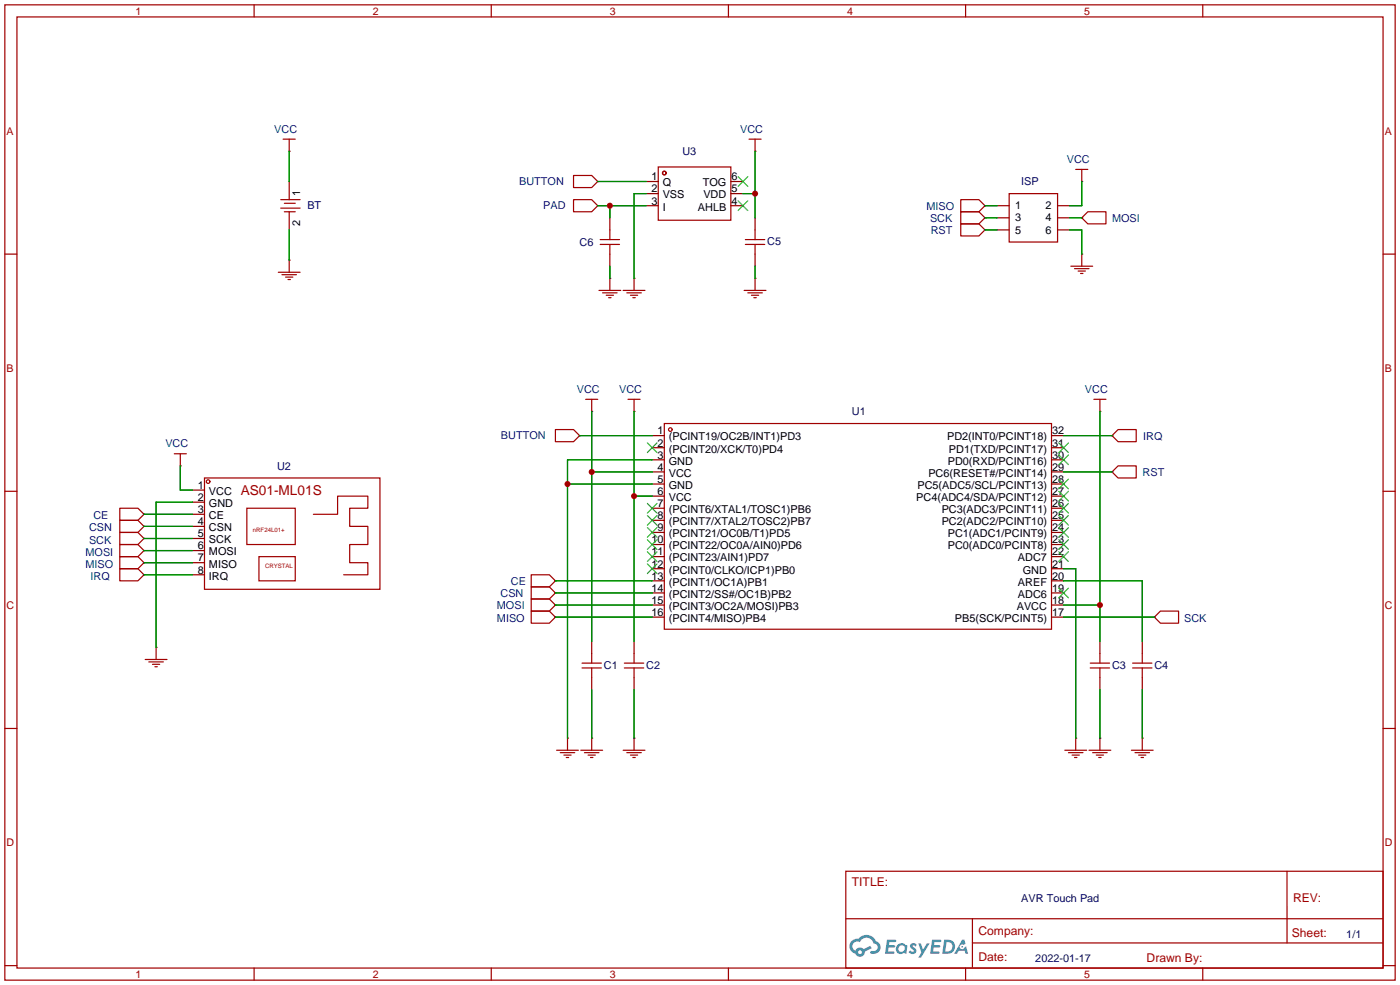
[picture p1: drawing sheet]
<svg xmlns="http://www.w3.org/2000/svg" width="294mm" height="207mm" viewBox="0 0 294 207" stroke-linecap="round" stroke-linejoin="round" font-family="sans-serif">
<g fill="none" stroke="#a10000" stroke-width=".25">
<path d="M1 1h291.9v204.7h-291.9zM3.6 3.6h286.7v199.6h-286.7zM53.3 1v2.6M103.1 1v2.6M152.9 1v2.6M202.7 1v2.6M252.5 1v2.6M1 53.3h2.6M290.3 53.3h2.6M1 103.1h2.6M290.3 103.1h2.6M1 152.9h2.6"/>
<path d="M290.3 152.9h2.6M177.5 182.9h112.8v20.3h-112.8zM177.6 192.8h112.6M204.1 197.9h86.1M204.1 192.8v10.2M270.2 182.9v15M1 202.7h2.6M53.3 203.2v2.5M103.1 203.2v2.5M152.9 203.2v2.5M202.7 203.2v2.5M252.5 203.2v2.5"/>
<path d="M290.3 202.7h2.6"/>
</g>
<g fill="#5487ff">
<path d="M191.2 198.1l.5-.1h.4l.4 .3-.3 .4a.34 .34 0 0 0-.3-.3 .34 .34 0 0 0-.3 .2v.1a.85 .85 0 0 1 .7 .6 .85 .85 0 0 1-.3 .9l-.7 .1-.6-.4 .4-.4 .5 .3 .2-.1v-.2a.88 .88 0 0 1-.6-1.4z"/>
<path d="M192.7 198h.6l.5 1.3 .7-1.3h.7l-1.9 3h-.6l.7-1.1z"/>
<path d="M186.2 197.2h1.7l.2 .2-.1 .3-1.3 .1-.1 .6h1.1l.2 .2-.2 .3h-1.2l-.1 .8h1.3l.1 .3-.1 .2h-1.9z"/>
<path d="M195.6 197.2h1.7l.3 .2-.1 .3-1.3 .1-.1 .6h1.1l.2 .2-.3 .3h-1.1l-.1 .8h1.2l.2 .3-.2 .2h-1.9z"/>
<path d="M202 197.2h.4l.3 .9-.4 .3a.5 .5 0 0 0-.8 .2 .5 .5 0 0 0 .3 .7 .5 .5 0 0 0 .7-.5l.3-.2 .4 1.6h-.5l-.2-.6h-1.2l-.4 .6h-.6z"/>
<path d="M198.2 197.2l-.4 3h.9a1.52 1.52 0 0 0 1.8-1.5 1.52 1.52 0 0 0-1.8-1.5zM198.7 197.8a1 1 0 0 1 1.2 1 1 1 0 0 1-1.3 .9h-.2z"/>
<path d="M188.3 198.4a1.11 1.11 0 0 0 0 1.5 1.11 1.11 0 0 0 1.5 .1l.5 .2 .2-1.6-.4-.2a1.07 1.07 0 0 0-1.8 0zM188.5 199.1a.7 .7 0 0 1 1.4 0 .7 .7 0 0 1-1.4 0z"/>
<path d="M178.8 197.5a1.57 1.57 0 0 0 .7 2.7 1.04 1.04 0 0 0 1.2 .6 1.04 1.04 0 0 0 .8-1l1.5-.8-.3-.5-1.4 .7a1.06 1.06 0 0 0-1.8 .3 1 1 0 0 1-.4-1.4 1 1 0 0 1 1.4-.3 1.53 1.53 0 0 1 1.6-.9 1.53 1.53 0 0 1 1.3 1.2 .82 .82 0 0 1 .8 1 .82 .82 0 0 1-1.2 .5 .31 .31 0 0 0-.4 .3 .31 .31 0 0 0 .3 .3 1.43 1.43 0 0 0 1.9-.9 1.43 1.43 0 0 0-.9-1.8 2.26 2.26 0 0 0-3.8-.5l-.8 .2zM180.1 199.9a.4 .4 0 0 1 .8 0 .4 .4 0 0 1-.8 0z"/>
<circle cx="202" cy="198.7" r=".19"/>
</g>
<g fill="none" stroke="#a10000" stroke-width=".25">
<path d="M59.4 29.2h2.6M60.7 29.2v2.6M120.4 36.8h3.8l1.3 1.3-1.3 1.3h-3.8zM138.2 35.1h15.2v11.1h-15.2zM157.2 29.2h2.6M158.5 29.2v2.6M225.8 35.6h2.5M227.1 35.6v2.5M58.4 57.2h4.6M58.9 43.7h4.1M58.9 41.9h4.1M59.2 57.7h3"/>
<path d="M59.7 44.5h2.3M59.7 42.7h2.3M59.9 58.2h1.6M60.5 58.7h.5M60.7 54.6v2.6M120.4 41.9h3.8l1.3 1.3-1.3 1.3h-3.8zM126 51.3h4M126 50.3h4M128 48.3v2M128 51.3v2M128 58.4v2.6M133.1 58.4v2.6"/>
<path d="M156.5 51.3h4M156.5 50.3h4M158.5 48.3v2M158.5 51.3v2M158.5 58.4v2.6M201.7 41.9h3.8l1.3 1.3-1.3 1.3h-3.8zM201.7 44.5h3.8l1.3 1.2-1.3 1.3h-3.8zM201.7 47h3.8l1.3 1.3-1.3 1.2h-3.8zM211.8 40.6h10.2v10.2h-10.2zM224.8 55.9h4.6M225.6 56.4h3M226.3 56.9h1.5"/>
<path d="M226.8 57.4h.5M227.1 45.7l1.2-1.2h3.9v2.5h-3.9zM227.1 53.3v2.6M125.7 61h4.6M126.5 61.5h3M127.3 62h1.5M127.8 62.5h.5M130.8 61h4.6M131.6 61.5h3M132.3 62h1.6M132.8 62.5h.5M156.2 61h4.6"/>
<path d="M157 61.5h3M157.7 62h1.6M158.2 62.5h.5M36.6 95.3h2.5M37.8 95.3v2.5M116.6 90.2h3.8l1.3 1.2-1.3 1.3h-3.8zM122.9 83.8h2.6M124.2 83.8v2.6M131.8 83.8h2.6M133.1 83.8v2.6M139.4 88.9h81.3v43.2h-81.3zM229.6 83.8h2.6"/>
<path d="M230.9 83.8v2.6M233.4 99.1l1.3-1.3h3.8v2.5h-3.8zM233.4 91.4l1.3-1.2h3.8v2.5h-3.8zM25.1 116.8h3.9l1.2 1.3-1.2 1.3h-3.9zM25.1 114.3h3.9l1.2 1.3-1.2 1.2h-3.9zM25.1 111.8h3.9l1.2 1.2-1.2 1.3h-3.9zM25.1 106.7h3.9l1.2 1.3-1.2 1.2h-3.9zM25.1 109.2h3.9l1.2 1.3-1.2 1.3h-3.9zM25.1 119.4h3.9l1.2 1.3-1.2 1.2h-3.9zM42.9 100.3h36.9v23.4h-36.9zM51.8 106.7h10.2v7.6h-10.2zM54.4 116.8h7.6v5.1h-7.6z"/>
<path d="M65.8 108h5.1v-3.9h6.3v2.6h-3.8v3.8h3.8v3.8h-3.8v3.8h3.8v2.6h-5.1M30.5 138.4h4.6M31.2 138.9h3.1M32 139.4h1.5M32.5 140h.5M32.8 135.9v2.5M111.5 128.3h3.8l1.3 1.2-1.3 1.3h-3.8zM111.5 125.7h3.8l1.3 1.3-1.3 1.3h-3.8zM111.5 123.2h3.8l1.3 1.3-1.3 1.2h-3.8zM111.5 120.7h3.8l1.3 1.2-1.3 1.3h-3.8zM122.2 139.2h4M124.2 137.2v2"/>
<path d="M131.1 139.2h4M133.1 137.2v2M228.9 139.2h4M230.9 137.2v2M237.7 139.2h4.1M239.8 137.2v2M243.6 128.3h3.8v2.5h-3.8l-1.3-1.3zM116.8 157.5h4.6M117.6 158h3M118.4 158.5h1.5M118.9 159h.5M119.1 154.9v2.6"/>
<path d="M121.9 157.5h4.6M122.2 140.2h4M122.7 158h3M123.4 158.5h1.6M124 159h.5M124.2 140.2v2M124.2 154.9v2.6M130.8 157.5h4.6M131.1 140.2h4M131.6 158h3M132.3 158.5h1.6M132.8 159h.5"/>
<path d="M133.1 140.2v2M133.1 154.9v2.6M223.5 157.5h4.6M224.3 158h3M225 158.5h1.6M225.6 159h.5M225.8 154.9v2.6M228.6 157.5h4.6M228.9 140.2h4M229.4 158h3M230.1 158.5h1.5M230.6 159h.5"/>
<path d="M230.9 140.2v2M230.9 154.9v2.6M237.5 157.5h4.6M237.7 140.2h4.1M238.3 158h3M239 158.5h1.5M239.5 159h.5M239.8 140.2v2M239.8 154.9v2.6"/>
<circle cx="139.4" cy="36.3" r=".38"/>
<circle cx="140.7" cy="90.2" r=".38"/>
<circle cx="43.7" cy="101.1" r=".38"/>
</g>
<g fill="none" stroke="#870000" stroke-width=".25">
<path d="M60.7 31.8h.1M60.7 38.1v3.8M125.5 38.1h.1M135.6 38.1h2.6M153.4 38.1h2.6M158.5 31.8h.1M227.1 38.1h.1M60.7 54.6h.1M60.7 44.5v3.8M125.5 43.2h.1M128 58.4h.1M128 45.7v2.6"/>
<path d="M128 53.3v2.6M133.1 58.4h.1M135.6 43.2h2.6M135.6 40.6h2.6M153.4 43.2h2.6M153.4 40.6h2.6M158.5 58.4h.1M158.5 45.7v2.6M158.5 53.3v2.6M206.8 43.2h.1M206.8 45.7h.1M206.8 48.3h.1"/>
<path d="M209.3 43.2h2.5M209.3 45.7h2.5M209.3 48.3h2.5M222 43.2h2.5M222 45.7h2.5M222 48.3h2.5M227.1 45.7h.1M227.1 53.3h.1M37.8 97.8h.1M121.7 91.4h.1M124.2 86.4h.1M133.1 86.4h.1"/>
<path d="M136.9 91.4h2.5M136.9 94h2.5M136.9 96.5h2.5M136.9 99.1h2.5M220.7 91.4h2.6M220.7 94h2.6M220.7 96.5h2.6M220.7 99.1h2.6M230.9 86.4h.1M233.4 99.1h.1M233.4 91.4h.1M30.2 118.1h.1"/>
<path d="M30.2 115.6h.1M30.2 113h.1M30.2 108h.1M30.2 110.5h.1M40.4 102.9h2.5M40.4 105.4h2.5M40.4 108h2.5M40.4 110.5h2.5M40.4 113h2.5M40.4 115.6h2.5M40.4 118.1h2.5M136.9 101.6h2.5"/>
<path d="M136.9 104.1h2.5M136.9 106.7h2.5M136.9 109.2h2.5M136.9 111.8h2.5M136.9 114.3h2.5M136.9 116.8h2.5M136.9 119.4h2.5M220.7 101.6h2.6M220.7 104.1h2.6M220.7 106.7h2.6M220.7 109.2h2.6M220.7 111.8h2.6"/>
<path d="M220.7 114.3h2.6M220.7 116.8h2.6M220.7 119.4h2.6M30.2 120.7h.1M32.8 135.9h.1M40.4 120.7h2.5M116.6 129.5h.1M116.6 127h.1M116.6 124.5h.1M116.6 121.9h.1M124.2 134.6v2.6M133.1 134.6v2.6"/>
<path d="M136.9 121.9h2.5M136.9 124.5h2.5M136.9 127h2.5M136.9 129.5h2.5M220.7 121.9h2.6M220.7 124.5h2.6M220.7 127h2.6M220.7 129.5h2.6M230.9 134.6v2.6M239.8 134.6v2.6M242.3 129.5h.1M119.1 154.9h.1"/>
<path d="M124.2 154.9h.1M124.2 142.2v2.6M133.1 154.9h.1M133.1 142.2v2.6M225.8 154.9h.1M230.9 154.9h.1M230.9 142.2v2.6M239.8 154.9h.1M239.8 142.2v2.6"/>
</g>
<g fill="none" stroke="#3c3" stroke-width=".25">
<path d="M154.9 37.1l2.1 2M157 37.1l-2.1 2M154.9 42.2l2.1 2M157 42.2l-2.1 2M135.9 93l2 2M137.9 93l-2 2M222.2 95.5l2.1 2M222.2 93l2.1 2M224.3 95.5l-2.1 2M224.3 93l-2.1 2M135.9 105.7l2 2M135.9 108.2l2 2"/>
<path d="M135.9 110.7l2 2.1M135.9 113.3l2 2M135.9 115.8l2 2.1M135.9 118.4l2 2M137.9 105.7l-2 2M137.9 108.2l-2 2M137.9 110.7l-2 2.1M137.9 113.3l-2 2M137.9 115.8l-2 2.1M137.9 118.4l-2 2M222.2 115.8l2.1 2.1M222.2 113.3l2.1 2"/>
<path d="M222.2 110.7l2.1 2.1M222.2 108.2l2.1 2M222.2 105.7l2.1 2M222.2 103.1l2.1 2.1M222.2 100.6l2.1 2M224.3 115.8l-2.1 2.1M224.3 113.3l-2.1 2M224.3 110.7l-2.1 2.1M224.3 108.2l-2.1 2M224.3 105.7l-2.1 2M224.3 103.1l-2.1 2.1M224.3 100.6l-2.1 2"/>
<path d="M222.2 123.4l2.1 2.1M224.3 123.4l-2.1 2.1"/>
</g>
<g fill="none" stroke="#008700" stroke-width=".25">
<path d="M60.7 31.8v6.3M125.5 38.1h10.1M158.5 31.8v13.9M227.1 38.1v5.1h-2.6M60.7 48.3v6.3M125.5 43.2h10.1M128 43.2v2.5M128 55.9v2.5M135.6 40.6h-2.5v17.8M156 40.6h2.5M158.5 55.9v2.5M206.8 45.7h2.5"/>
<path d="M206.8 43.2h2.5M206.8 48.3h2.5M224.5 45.7h2.6M224.5 48.3h2.6v5M37.8 97.8v5.1h2.6M121.7 91.4h15.2M124.2 86.4v48.2M124.2 99.1h12.7M133.1 86.4v48.2M136.9 96.5h-17.8v58.4M223.3 99.1h10.1M223.3 91.4h10.1"/>
<path d="M230.9 86.4v48.2M30.2 108h10.2M30.2 110.5h10.2M30.2 113h10.2M30.2 115.6h10.2M30.2 118.1h10.2M40.4 105.4h-7.6v30.5M119.1 101.6h17.8M133.1 104.1h3.8M223.3 119.4h2.5v35.5M30.2 120.7h10.2M116.6 129.5h20.3"/>
<path d="M116.6 127h20.3M116.6 124.5h20.3M116.6 121.9h20.3M223.3 121.9h16.5v12.7M223.3 129.5h19M223.3 127h7.6M124.2 144.8v10.1M133.1 144.8v10.1M230.9 144.8v10.1M239.8 144.8v10.1"/>
</g>
<g fill="#c00">
<circle cx="230.9" cy="127" r=".63"/>
<circle cx="133.1" cy="104.1" r=".63"/>
<circle cx="124.2" cy="99.1" r=".63"/>
<circle cx="119.1" cy="101.6" r=".63"/>
<circle cx="158.5" cy="40.6" r=".63"/>
<circle cx="128" cy="43.2" r=".63"/>
</g>
<text font-size="2.9" fill="#a00000" x="50.5" y="104">AS01-ML01S</text>
<g font-size="2.5" fill="#a00000">
<text x="178.8" y="186">TITLE:</text>
<text x="271.4" y="189.4">REV:</text>
<text x="205.4" y="196.3">Company:</text>
<text x="271.2" y="196.7">Sheet:</text>
<text x="205.4" y="201.8">Date:</text>
<text x="240.7" y="201.9">Drawn By:</text>
</g>
<g font-size="2.3" fill="#00f">
<text x="57.6" y="27.8">VCC</text>
<text x="155.4" y="27.8">VCC</text>
<text x="223.9" y="34.2">VCC</text>
<text x="109" y="38.9">BUTTON</text>
<text x="114" y="44">PAD</text>
<text x="194.5" y="44.1">MISO</text>
<text x="195.2" y="46.6">SCK</text>
<text x="233.4" y="46.5">MOSI</text>
<text x="195.4" y="49.2">RST</text>
<text x="121.1" y="82.4">VCC</text>
<text x="130" y="82.4">VCC</text>
<text x="227.8" y="82.4">VCC</text>
<text x="34.7" y="93.9">VCC</text>
<text x="105.2" y="92.2">BUTTON</text>
<text x="240" y="92.4">IRQ</text>
<text x="239.8" y="100">RST</text>
<text x="18.7" y="111.6">CSN</text>
<text x="19.6" y="109">CE</text>
<text x="17.9" y="119.2">MISO</text>
<text x="17.9" y="116.6">MOSI</text>
<text x="18.7" y="114.1">SCK</text>
<text x="19" y="121.7">IRQ</text>
<text x="105.1" y="125.4">CSN</text>
<text x="107.2" y="122.8">CE</text>
<text x="104.3" y="127.9">MOSI</text>
<text x="104.3" y="130.5">MISO</text>
<text x="248.6" y="130.5">SCK</text>
</g>
<g font-size="2.3" fill="#000080">
<text x="143.3" y="32.5">U3</text>
<text x="214.4" y="38.9">ISP</text>
<text x="64.5" y="44">BT</text>
<text x="121.7" y="51.6">C6</text>
<text x="161" y="51.4">C5</text>
<text x="178.8" y="87.2">U1</text>
<text x="58.2" y="98.6">U2</text>
<text x="126.7" y="140.3">C1</text>
<text x="135.6" y="140.3">C2</text>
<text x="233.4" y="140.3">C3</text>
<text x="242.3" y="140.4">C4</text>
<text x="214.4" y="189.2">AVR Touch Pad</text>
<text x="282.6" y="196.9">1/1</text>
<text x="217.3" y="202">2022-01-17</text>
</g>
<g font-size="2.3">
<text x="63" y="41.1" transform="rotate(-90 63 41.1)">1</text>
<text x="136.8" y="37.8">1</text>
<text x="136.8" y="40.4">2</text>
<text x="139.1" y="39.1">Q</text>
<text x="139.1" y="41.7">VSS</text>
<text x="147.5" y="39.1">TOG</text>
<text x="147.6" y="41.7">VDD</text>
<text x="153.5" y="40.4">5</text>
<text x="153.5" y="37.8">6</text>
<text x="63" y="47.5" transform="rotate(-90 63 47.5)">2</text>
<text x="136.8" y="42.9">3</text>
<text x="139.1" y="44.2">I</text>
<text x="146.5" y="44.2">AHLB</text>
<text x="153.5" y="42.9">4</text>
<text x="213.1" y="43.9">1</text>
<text x="213.1" y="46.5">3</text>
<text x="219.5" y="43.9">2</text>
<text x="219.5" y="46.5">4</text>
<text x="213.1" y="49">5</text>
<text x="219.5" y="49">6</text>
<text x="138" y="91.2">1</text>
<text x="138" y="93.7">2</text>
<text x="140.4" y="92.5">(PCINT19/OC2B/INT1)PD3</text>
<text x="140.4" y="95">(PCINT20/XCK/T0)PD4</text>
<text x="198.8" y="92.5">PD2(INT0/PCINT18)</text>
<text x="199.2" y="95">PD1(TXD/PCINT17)</text>
<text x="220.9" y="93.7">31</text>
<text x="220.9" y="91.2">32</text>
<text x="138" y="96.3">3</text>
<text x="138" y="98.8">4</text>
<text x="138" y="101.3">5</text>
<text x="140.4" y="97.5">GND</text>
<text x="140.4" y="100.1">VCC</text>
<text x="194.9" y="100.1">PC6(RESET#/PCINT14)</text>
<text x="198.9" y="97.5">PD0(RXD/PCINT16)</text>
<text x="220.9" y="101.3">28</text>
<text x="220.9" y="98.8">29</text>
<text x="220.9" y="96.3">30</text>
<text x="41.5" y="102.6">1</text>
<text x="41.5" y="105.2">2</text>
<text x="41.5" y="107.7">3</text>
<text x="43.9" y="103.9">VCC</text>
<text x="43.9" y="106.4">GND</text>
<text x="138" y="103.9">6</text>
<text x="138" y="106.4">7</text>
<text x="140.4" y="102.6">GND</text>
<text x="140.4" y="105.2">VCC</text>
<text x="140.4" y="107.7">(PCINT6/XTAL1/TOSC1)PB6</text>
<text x="192.3" y="105.2">PC4(ADC4/SDA/PCINT12)</text>
<text x="192.6" y="102.6">PC5(ADC5/SCL/PCINT13)</text>
<text x="197.7" y="107.7">PC3(ADC3/PCINT11)</text>
<text x="220.9" y="106.4">26</text>
<text x="220.9" y="103.9">27</text>
<text x="41.5" y="110.2">4</text>
<text x="41.5" y="112.8">5</text>
<text x="43.9" y="109">CE</text>
<text x="43.9" y="111.5">CSN</text>
<text x="138" y="109">8</text>
<text x="138" y="111.5">9</text>
<text x="140.4" y="110.2">(PCINT7/XTAL2/TOSC2)PB7</text>
<text x="140.4" y="112.8">(PCINT21/OC0B/T1)PD5</text>
<text x="197.7" y="110.2">PC2(ADC2/PCINT10)</text>
<text x="198.9" y="112.8">PC1(ADC1/PCINT9)</text>
<text x="220.9" y="111.5">24</text>
<text x="220.9" y="109">25</text>
<text x="41.5" y="115.3">6</text>
<text x="41.5" y="117.9">7</text>
<text x="43.9" y="114">SCK</text>
<text x="43.9" y="116.6">MOSI</text>
<text x="43.9" y="119.1">MISO</text>
<text x="136.8" y="114">10</text>
<text x="136.8" y="116.6">11</text>
<text x="136.8" y="119.1">12</text>
<text x="140.4" y="115.3">(PCINT22/OC0A/AIN0)PD6</text>
<text x="140.4" y="117.9">(PCINT23/AIN1)PD7</text>
<text x="198.9" y="115.3">PC0(ADC0/PCINT8)</text>
<text x="213.7" y="117.9">ADC7</text>
<text x="220.9" y="119.1">21</text>
<text x="220.9" y="116.6">22</text>
<text x="220.9" y="114">23</text>
<text x="41.5" y="120.4">8</text>
<text x="43.9" y="121.7">IRQ</text>
<text x="136.8" y="121.7">13</text>
<text x="136.8" y="124.2">14</text>
<text x="140.4" y="120.4">(PCINT0/CLKO/ICP1)PB0</text>
<text x="140.4" y="122.9">(PCINT1/OC1A)PB1</text>
<text x="140.4" y="125.5">(PCINT2/SS#/OC1B)PB2</text>
<text x="213.7" y="125.5">ADC6</text>
<text x="213.7" y="122.9">AREF</text>
<text x="214.7" y="120.4">GND</text>
<text x="220.9" y="124.2">19</text>
<text x="220.9" y="121.7">20</text>
<text x="136.8" y="126.7">15</text>
<text x="136.8" y="129.3">16</text>
<text x="140.4" y="128">(PCINT3/OC2A/MOSI)PB3</text>
<text x="140.4" y="130.6">(PCINT4/MISO)PB4</text>
<text x="200.5" y="130.6">PB5(SCK/PCINT5)</text>
<text x="213.4" y="128">AVCC</text>
<text x="220.9" y="129.3">17</text>
<text x="220.9" y="126.7">18</text>
</g>
<g font-size="2.2" fill="#a00000">
<text x="28.4" y="3.1">1</text>
<text x="78.2" y="3.1">2</text>
<text x="128" y="3.1">3</text>
<text x="177.8" y="3.1">4</text>
<text x="227.6" y="3.1">5</text>
<text x="1.4" y="28.3">A</text>
<text x="290.7" y="28.3">A</text>
<text x="1.4" y="78.1">B</text>
<text x="290.7" y="78.1">B</text>
<text x="1.4" y="127.9">C</text>
<text x="290.7" y="127.9">C</text>
<text x="1.4" y="177.7">D</text>
<text x="290.7" y="177.7">D</text>
<text x="28.4" y="205.2">1</text>
<text x="78.2" y="205.2">2</text>
<text x="128" y="205.2">3</text>
<text x="177.8" y="205.2">4</text>
<text x="227.6" y="205.2">5</text>
</g>
<g font-size="1.3" fill="#a00000">
<text x="53.1" y="111.7">nRF24L01+</text>
<text x="55.6" y="119.3">CRYSTAL</text>
</g>
</svg>
